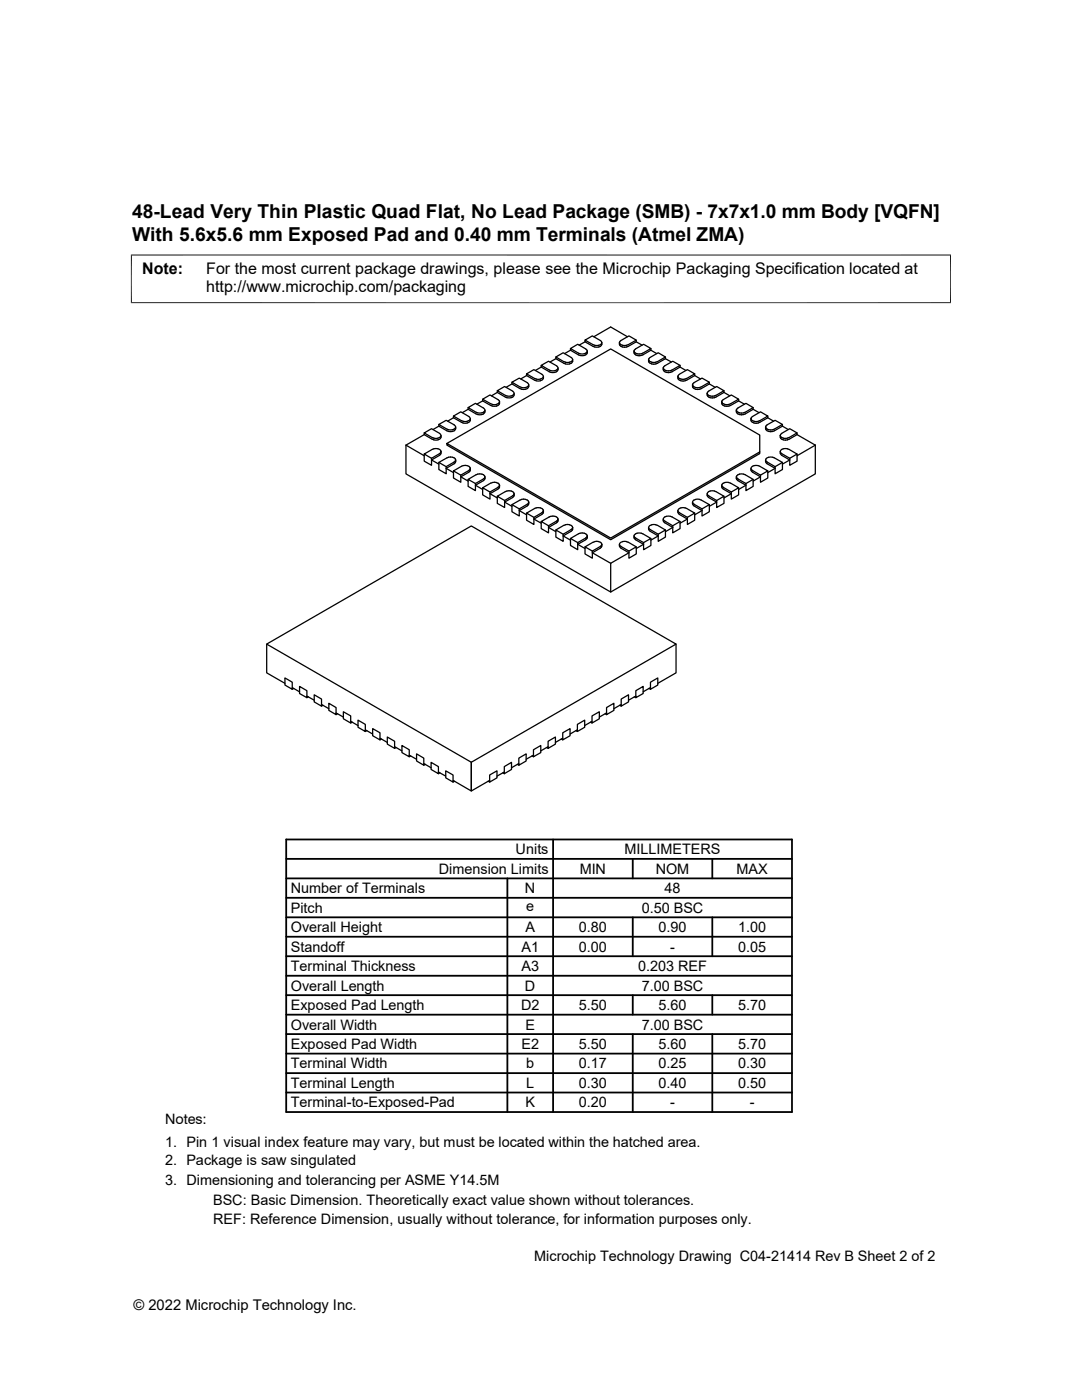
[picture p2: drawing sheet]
<svg xmlns="http://www.w3.org/2000/svg" width="216mm" height="279mm" viewBox="0 0 216 279" stroke-linecap="round" stroke-linejoin="round" font-family="sans-serif">
<g fill="none" stroke="#000" stroke-width=".25">
<path d="M96.3 79.7v.3l1.9 1M99.2 78v.3l1.6 .9M99.2 78.3l-1.1 .7M99.6 80l-1.8-1.2-1.5 .9 1.9 1M99.6 80v.3M100.9 79.2l1.1 .2M100.9 78.9l1.1 .1M102.2 76.3v.3l1.6 1 .7 .1 .7-.1M102.2 76.6l-1.2 .7M102.3 78.9l.3-.4-.1-.3-1.8-1.1-1.5 .9 1.6 .9M102.3 79.2l-.3 .2M102.3 78.9l-.3 .1"/>
<path d="M102.6 78.8l-.3 .4M102.6 78.5v.3M105.1 74.6v.4l1.9 1M105.1 75l-1.2 .6M105.2 77.2l.3-.4-.1-.3-1.8-1-1.4 .8 1.7 1 .6 .1 .7-.2M105.5 76.8v.4l-.3 .3M107 76h.8M107 75.7h.8M108 72.9v.4l1.9 1M108 73.3l-1.2 .6M108.1 74.7l.3 .5-.6 .4M108.1 74.7l-1.6-.9-1.4 .8 1.9 1"/>
<path d="M108.4 75.5l-.2 .3-.4 .2M108.4 75.1v.4M109.9 74.3h.8M110.9 71.2v.4l1.9 1M110.9 71.6l-1.2 .6M111.1 73l-1.6-.9-1.5 .8 1.6 1a1.2 1.2 0 0 0 1.7-.4l-.2-.5M111.4 73.4l-.2 .6-.5 .3M112.5 72.2a1.35 1.35 0 0 0 1.7-.3l.1-.2-.3-.3-1.6-1-1.5 .8 1.6 1M112.8 72.6h.9M113.8 69.9l-1.2 .7M113.8 69.6v.3l1.6 .9 .8 .2 .7-.2M114.3 72.1l-.3 .4-.3 .1"/>
<path d="M114.3 71.8v.3M115.7 70.6h.9M116.7 67.9v.3l1.6 .9 1.2 .2M116.7 68.2l-1.1 .7M117.1 70.3l-.5 .3M117.1 70.6l-.2 .2M117.1 69.9l-1.8-1.2-1.5 .9 1.9 1M117.1 69.9v.4M117.2 70.1l-.1 .5M118.4 68.8l.3 .1M118.5 67.2l3.4-1.9 3.3 1.9M118.7 68.9h.8"/>
<path d="M119.8 69.1l-.3 .1M120 68.6l-.5 .3M120 68.6l.1-.3-.2-.3-1.7-1-1.5 .9 1.6 .9M120.1 68.7l-.3 .4M120.1 68.4v.3M123.6 68.4v.4l.3 .3M123.6 68.4l.2-.4 1.7-1 1.5 .9-1.7 .9M123.6 68.4l.1 .2M123.7 68.6l.5 .3M123.9 69.1l1.2 .2M125.1 68.9h-.9M125.3 68.8l-.3 .1"/>
<path d="M126.5 70.1l.1 .5M126.5 70.1l.1 .2M126.6 69.9l-.1 .2M126.6 70.6l.2 .2M126.6 70.3l.5 .3M126.6 69.9l1.8-1.2 1.5 .9-1.9 1M127 68.2l1.1 .7M127 67.9v.3l-2 1M128 70.6h-.9M129.4 71.8v.3M129.4 72.1l.2 .4 .4 .1M129.7 71.4l-.3 .3 .3 .5"/>
<path d="M129.7 71.3l1.6-.9 1.5 .8-1.6 1M129.9 69.6v.3l-1.6 .9-.8 .2-.7-.2M129.9 69.9l1.1 .7M130.9 72.6h-.9M131.2 72.2l-.3 .1a1.09 1.09 0 0 1-1.1-.1M132.3 73.4l.2 .6 .4 .3M132.6 73l-.2 .4M132.7 73l1.5-.9 1.5 .8-1.6 1a1.2 1.2 0 0 1-1.7-.4v-.1M132.8 71.2v.4l-1.9 1M132.8 71.6l1.2 .6M133.8 74.3h-.9M135.3 75.1v.4"/>
<path d="M135.3 75.5l.3 .4M135.6 74.7l-.3 .4 .3 .4M135.6 74.7l1.6-.9 1.4 .8-1.6 .9M135.6 75.9l.3 .1M135.6 75.5l.3 .1M135.7 72.9v.4l-1.9 1M135.7 73.3l1.2 .6M136.7 76h-.8M136.7 75.7h-.8M137 75.9l-.3 .1M137 75.5l-.3 .1M138.2 76.8v.4l.3 .3"/>
<path d="M138.2 76.8l.3-.4 1.6-.9 1.4 .8-1.7 1-.6 .1-.7-.2M138.2 76.8l.3 .4M138.6 74.6v.4l-1.6 .9M138.6 75l1.2 .6M141.1 78.5v.3M141.1 78.8l.3 .4M141.4 78.9l-.3-.4 .1-.3 1.8-1.1 1.5 .9-1.6 .9M141.4 79.2l1.2 .2M141.4 78.9l1.2 .1M141.5 76.3v.3l-1.6 1-.7 .1-.7-.1M141.5 76.6l1.2 .7M142.8 79.2l-.3 .2"/>
<path d="M142.8 78.9l-.3 .1M144.1 80l-.1 .2M144.1 80l1.8-1.2 1.5 .9-1.9 1M144.5 78v.3l-1.6 .9M144.5 78.3l1.1 .7M147.4 79.7v.3l-1.9 1M81 88.8l3.6 2.2M81 88.8v5.8l40.9 23.6 40.8-23.6v-5.8M84.6 90.6v1.4l1.5 .9v-1.4M84.6 86.4v.3l1.7 1M84.6 86.7l-3.6 2.1M86.3 87.3l-1.7-.9 1.5-.8 1.6 .9a.48 .48 0 0 1 .3 .6 .48 .48 0 0 1-.6 .3"/>
<path d="M86.3 87.7l.3 .1M86.3 87.3l.3 .1M86.6 87.8h.8M86.6 87.5h.8M86.6 89.6l-2 1 1.5 .9 1.6-1M87.4 89.6l.4 .1 .2 .4M87.4 89.6h-.8M87.6 92.3v1.4l1.4 .9v-1.5M87.6 84.7v.3l1.6 1 .7 .1 .7-.1M87.6 85l-1.2 .7M87.7 90.9l-1.6 .9 1.5 .8M88 90.1l-.3 .4"/>
<path d="M88 86.9l-.1 .6-.5 .3M88 90.1v.5l-.3 .2M89.2 88.5l32.7 18.9 29.7-17.2v-3.4l-29.7-17.2-32.7 18.9v.3l32.7 18.9 29.7-17.2v-.3M89.5 91.3l-1.9 1 1.4 .8 1.6-.9M90.3 91.3l.3 .1M90.3 91.2h-.8M90.5 94v1.4l1.4 .8v-1.4M90.5 83v.4l1.9 1M90.5 83.4l-1.2 .7M90.6 85.6l.3-.3-.1-.3-1.8-1.1-1.4 .8 1.7 1 .6 .1 .7-.2M90.6 91.4l.3 .4-.3 .4M90.6 92.5l-1.6 1 1.5 .8"/>
<path d="M90.8 92.3l-.2 .2M90.9 85.6l-.3 .4M90.9 92.1l-.1 .2M90.9 85.2v.4M90.9 91.8v.3M92.4 84.4h.8M92.4 84.1h.8M93.4 95.7v1.4l1.5 .8v-1.4M93.4 81.3v.4l1.6 .9M93.4 81.7l-1.2 .7M93.5 93l-.7-.1-.6 .1-1.7 1 1.4 .8 1.7-.9 .2-.4M93.6 83.1a.43 .43 0 0 1 .2 .4 .43 .43 0 0 1-.2 .4l-.4 .2"/>
<path d="M93.6 83.1l-1.7-.9-1.4 .8 1.9 1.1M93.6 93.1l.2 .4M93.9 93.5l-.1 .4-.2 .3-1.7 1 1.5 .8M93.9 83.5l-.2 .6-.5 .3M95 82.6l.3 .1M95 82.3l.3 .1M95.3 82.7h.9M95.3 82.4h.9M96.3 97.3v1.5l1.5 .8v-1.4M96.3 80l-1.2 .7M96.5 81.4l-1.6-.9-1.5 .8 1.6 1M96.5 81.4a.5 .5 0 0 1 .2 .7 .5 .5 0 0 1-.5 .3"/>
<path d="M96.5 94.7l-.8-.1-.5 .1-1.8 1 1.5 .8 1.6-.9 .3-.4M96.5 94.8l.3 .4M96.8 95.2l-.1 .4-.2 .3-1.6 .9 1.4 .9M96.8 81.9l-.2 .5-.4 .3M98.2 96.3l-1.9 1 1.5 .9 1.6-.9M98.2 81h.9M98.2 80.7h.9M99.1 96.3l.5 .3M99.1 96.3h-.9M99.2 99v1.5l1.5 .8v-1.4M99.4 97.6l-1.6 .9 1.4 .9M99.6 97.4l-.2 .2"/>
<path d="M99.6 80.4l-.5 .3M99.6 80.7l-.5 .3M99.6 97l-.2 .2M99.6 96.6l.1 .2M99.7 96.8l-.1 .6M99.7 80.2l-.1 .5M99.7 96.8l-.1 .2M101.2 98l-2 1 1.5 .9 1.6-.9M102 98a.49 .49 0 0 1 .6 .3 .49 .49 0 0 1-.3 .6M102 98h-.8M102.3 99.3l-1.6 .9 1.5 .8M102.6 98.9l-.3 .4"/>
<path d="M102.6 98.5v.4M104.1 99.7l-1.9 1 1.4 .9 1.7-1 .2-.4M104.9 99.7l.4 .1 .2 .4M104.9 99.7h-.8M138.8 99.7h.8M138.8 99.7l-.5 .3v.5l1.8 1.1 1.4-.9-1.9-1M141.1 98.5v.4M141.1 98.9l.3 .4M141.4 99.3l1.6 .9-1.5 .8M141.4 98.1l-.3 .4 .3 .4M141.7 98h.9M141.7 98l-.3 .1"/>
<path d="M142.5 98l2 1-1.5 .9-1.6-.9M144 80.2l.1 .5M144 80.2l.1 .1M144 96.8l.1 .6M144.1 96.6v.4M144.1 80.7l.5 .3M144.1 80.4l.5 .3M144.1 97.4l.2 .2M144.1 97l.2 .2M144.3 97.6l1.6 .9-1.4 .9M144.5 99v1.5l-1.5 .8v-1.4M144.6 96.3h.9"/>
<path d="M144.6 96.3l-.5 .3M145.5 81h-.9M145.5 80.7h-.9M145.5 96.3l1.9 1-1.5 .9-1.6-.9M146.9 81.9v.3M146.9 95.2v.3M146.9 82.2l.3 .4 .4 .1M146.9 95.5l.3 .4 1.6 .9-1.4 .9M147.2 81.4a.49 .49 0 0 0-.2 .7 .49 .49 0 0 0 .6 .3M147.2 81.4l1.6-.9 1.5 .8-1.6 1M147.4 97.3v1.5l-1.5 .8v-1.4M147.4 80l1.1 .7"/>
<path d="M147.5 94.6l1.2 .1 1.6 1-1.5 .8-1.7-1.1-.2-.3 .4-.3M147.6 94.6l-.4 .1M148.4 82.7h-.9M148.4 82.4h-.9M148.7 82.6l-.3 .1M148.7 82.3l-.3 .1M149.8 83.5l.2 .6 .5 .3M149.8 93.5l.1 .4 .2 .3 1.6 1-1.4 .8M149.9 83.5l.2 .4 .4 .2M150.1 83.1l-.2 .4M150.2 93l.7-.1 .5 .1 1.8 1-1.5 .8-1.7-1.1-.1-.3 .3-.3M150.2 83.1l1.5-.9 1.5 .8-1.9 1.1"/>
<path d="M150.3 81.3v.4l-1.6 .9M150.3 95.7v1.4l-1.5 .8v-1.4M150.3 81.7l1.2 .7M151.3 84.4h-.8M151.3 84.1h-.8M152.8 85.2v.4M152.8 91.8v.3M152.8 85.6l.3 .4M152.8 92.1v.2M152.8 92.3l.3 .2M153.1 92.5l1.6 1-1.5 .8M153.1 85.6l-.3-.3 .1-.3 1.8-1.1 1.4 .8-1.9 1"/>
<path d="M153.1 86l1.1 .1M153.1 85.6l1.1 .2M153.2 83v.4l-1.9 1M153.2 94v1.4l-1.5 .8v-1.4M153.2 83.4l1.2 .7M153.4 91.2h.8M153.4 91.3a.49 .49 0 0 0-.6 .3 .49 .49 0 0 0 .3 .6M154.2 91.3l1.9 1-1.4 .8-1.6-.9M155.7 86.9l.1 .6 .5 .3M155.7 90.1v.5l.3 .2M155.7 86.9l.2-.3 1.7-1 1.4 .8-1.6 .9M155.7 86.9l.2 .4 .4 .1"/>
<path d="M156 90.9l1.6 .9-1.5 .8M156.1 85l1.2 .7M156.1 84.7v.3l-1.9 1.1M156.1 92.3v1.4l-1.4 .9v-1.5M156.3 89.6h.8M156.3 89.6l-.6 .4 .3 .5M157.1 89.6l1.9 1-1.4 .9-1.6-1M157.1 87.8h-.8M157.1 87.5h-.8M157.4 87.3l-.3 .1M157.4 87.7l-.3 .1M159 86.7l3.7 2.1"/>
<path d="M159 86.4v.3l-1.6 1M159 90.6v1.4l-1.4 .9v-1.4M162.7 88.8l-3.7 2.2M102.2 100.7v1.4l1.4 .9v-1.4M105.1 102.4v1.4l1.4 .9v-1.4M105.5 100.2v.4l-.2 .3-1.7 1 1.5 .8M107 101.3l1.1 .2M107 101.4l-1.9 1 1.4 .9 1.6-1M108 104.1v1.4l1.5 .8v-1.4M108.1 102.7l-1.6 .9 1.5 .8M108.1 101.5l.3 .4-.3 .4M108.4 102.2l-.3 .4"/>
<path d="M108.4 101.9v.3M110.9 105.8v1.4l1.5 .8v-1.4M111 103.2l-.7-.2-.6 .1-1.7 1 1.5 .8 1.6-1 .2-.3M111.1 103.2l.2 .4M111.4 103.6l-.1 .4-.2 .3-1.6 1 1.4 .8M112.5 104.8l-1.6 1 1.5 .8 1.6-.9M112.8 104.8l-.3 .1M113.7 104.8l.3 .1 .3 .3-.3 .5M113.7 104.7h-.9M113.8 107.5v1.4l1.5 .8v-1.4M114.3 105.6l-.3 .4-1.6 1 1.4 .8M114.3 105.3v.3"/>
<path d="M116.7 109.1v1.5l1.5 .8v-1.4M117.1 107.5l-1.8 1.1 1.4 .9M117.1 107.1l-.2 .3M117.1 106.8a1.28 1.28 0 0 0-1.7-.3l-1.6 1 1.5 .8 1.6-.9M117.1 106.8l.1 .2M117.2 107l-.1 .1M117.2 107l-.1 .5M118.3 108.2l-1.6 .9 1.5 .9 1.6-.9M119.5 108.1l.3 .1M119.5 108.1l-1.1 .1M119.8 109.4l-1.6 .9 3.7 2.1M119.8 108.2l.3 .5-.3 .3"/>
<path d="M120.1 109l-.3 .4M120.1 108.6v.4M121.9 112.4v5.8M123.6 108.6v.5l.3 .3M123.9 109.4l1.6 .9-3.6 2.1M125 108.1l.3 .1M125.1 108.1a1.12 1.12 0 0 0-1.5 .5l.2 .4 1.7 1 1.5-.9-1.7-.9M126.5 107l.1 .5M126.6 106.8v.3M126.6 107.5l1.8 1.1-1.4 .9M126.6 107.1l.2 .3M126.6 106.8a1.28 1.28 0 0 1 1.6-.3l1.7 1-1.5 .8-1.6-.9"/>
<path d="M127 109.1v1.5l-1.5 .8v-1.4M129.4 105.3v.3M129.4 105.6l.2 .4 1.7 1-1.4 .8M129.9 107.5v1.4l-1.5 .8v-1.4M130 104.7h.9M130 104.8l-.4 .1-.1 .3v.3l.2 .2M130.9 104.8l.3 .1M131.2 104.8l1.6 1-1.5 .8-1.6-.9M132.3 103.6l.1 .4 .2 .3 1.6 1-1.4 .8M132.7 103.2l.7-.2 .5 .1 1.8 1-1.5 .8-1.7-1.1-.1-.3 .3-.3M132.8 105.8v1.4l-1.5 .8v-1.4M135.3 101.9v.3"/>
<path d="M135.3 102.2l.3 .4M135.6 102.7l1.6 .9-1.5 .8M135.6 101.5l-.3 .4 .3 .4M135.7 104.1v1.4l-1.5 .8v-1.4M136.7 101.4l1.9 1-1.4 .9-1.6-1M136.7 101.3l-1.1 .2M138.2 100.2v.4l.2 .3 1.7 1-1.5 .8M138.6 102.4v1.4l-1.4 .9v-1.4M141.5 100.7v1.4l-1.4 .9v-1.4M53.2 128.5l40.8-23.5 40.9 23.5-40.9 23.6zM53.2 128.5v5.8l3.7 2.1M56.9 135.3l1.4 .8v1.5l-1.4-.9z"/>
<path d="M58.3 137.2l1.5 .9M58.6 137.4l-.3 .2M59.8 137l1.4 .8v1.4l-1.4-.8zM61.2 138.9l1.5 .8M61.5 139.1l-.3 .1M62.7 138.7l1.5 .8v1.4l-1.5-.8zM124 139.5l1.4-.8v1.4l-1.4 .8zM126.6 139.1l.3 .1M126.9 138.9l-1.5 .8M126.9 137.8l1.4-.8v1.4l-1.4 .8zM129.5 137.4l.3 .2M129.8 137.2l-1.5 .9"/>
<path d="M129.8 136.1l1.5-.8v1.4l-1.5 .9zM134.9 128.5v5.8l-3.6 2.1M64.2 140.6l1.4 .8M64.4 140.8l-.2 .1M65.6 140.4l1.5 .8v1.4l-1.5-.8zM67.1 142.3l1.4 .8M67.4 142.5l-.3 .1M68.5 142l1.5 .9v1.4l-1.5-.9zM70 144l1.4 .8M70.3 144.1l-.3 .2M71.4 143.7l1.5 .9v1.4l-1.5-.9zM72.9 145.6l1.5 .9"/>
<path d="M73.2 145.8l-.3 .2M74.4 145.4l1.4 .8v1.5l-1.4-.9zM75.8 147.3l1.5 .9M76.1 147.5l-.3 .2M77.3 147.1l1.4 .8v1.5l-1.4-.9zM78.7 149l1.5 .9M79 149.2l-.3 .2M80.2 148.8l1.5 .8v1.4l-1.5-.8zM81.7 150.7l1.4 .8M81.9 150.9l-.2 .1M83.1 150.5l1.5 .8v1.4l-1.5-.8zM84.6 152.4l1.4 .8"/>
<path d="M84.9 152.5l-.3 .2M86 152.1l1.5 .9v1.4l-1.5-.8zM87.5 154.1l1.4 .8M87.8 154.2l-.3 .2M88.9 153.8l1.5 .9v1.4l-1.5-.9zM90.7 155.9l-.3 .2M97.4 155.9l.3 .2M97.7 154.7l1.5-.9v1.4l-1.5 .9zM97.7 155.7l-3.7 2.2v-5.8v5.8l-3.6-2.2M100.3 154.2l.3 .2M100.6 153l1.5-.9v1.5l-1.5 .8zM100.6 154.1l-1.4 .8"/>
<path d="M103.3 152.5l.2 .2M103.5 152.4l-1.4 .8M103.5 151.3l1.5-.8v1.4l-1.5 .8zM106.2 150.9l.2 .1M106.4 150.7l-1.4 .8M106.4 149.6l1.5-.8v1.4l-1.5 .8zM109.1 149.2l.3 .2M109.4 149l-1.5 .9M109.4 147.9l1.4-.8v1.4l-1.4 .9zM112 147.5l.3 .2M112.3 147.3l-1.5 .9M112.3 146.2l1.4-.8v1.4l-1.4 .9z"/>
<path d="M114.9 145.8l.3 .2M115.2 145.6l-1.5 .9M115.2 144.6l1.5-.9v1.4l-1.5 .9zM117.8 144.1l.3 .2M118.1 144l-1.4 .8M118.1 142.9l1.5-.9v1.4l-1.5 .9zM120.8 142.5l.2 .1M121 142.3l-1.4 .8M121 141.2l1.5-.8v1.4l-1.5 .8zM123.7 140.8l.3 .1M124 140.6l-1.5 .8"/>
</g>
<path d="M26.1 50.9h163.7M26.2 50.8v9.7M189.7 50.8v9.7M26.1 60.4h163.7" fill="none" stroke="#000" stroke-width=".2"/>
<g fill="none" stroke="#000" stroke-width=".36">
<path d="M57.1 179.2h100.9M57.1 175.3h100.9M57.1 171.4h100.9M57.1 167.5h100.9v54.4h-100.9zM101.2 175.3v46.6M110.4 167.5v54.4M126.3 171.4v3.9M142.1 171.4v3.9M57.1 186.9h100.9M57.1 183.1h100.9M57.1 198.6h100.9M57.1 194.7h100.9"/>
<path d="M57.1 190.8h100.9M126.3 183.1v7.7M126.3 198.6v3.9M142.1 183.1v7.7M142.1 198.6v3.9M57.1 214.2h100.9M57.1 206.4h100.9M57.1 202.5h100.9M57.1 210.3h100.9M57.1 218h100.9M126.3 206.4v15.5M142.1 206.4v15.5"/>
</g>
<g font-size="3.8">
<text x="26.4" y="43.5">48-Lead Very Thin Plastic Quad Flat, No Lead Package (SMB) - 7x7x1.0 mm Body [VQFN]</text>
<text x="26.4" y="48.1">With 5.6x5.6 mm Exposed Pad and 0.40 mm Terminals (Atmel ZMA)</text>
</g>
<g font-size="3.2">
<text x="28.4" y="54.7">Note:</text>
<text x="41.1" y="58.3">http://www.microchip.com/packaging</text>
<text x="41.1" y="54.7">For the most current package drawings, please see the Microchip Packaging Specification located at</text>
</g>
<g font-size="2.9">
<text x="102.9" y="170.5">Units</text>
<text x="124.6" y="170.5">MILLIMETERS</text>
<text x="58" y="178.3">Number of Terminals</text>
<text x="87.6" y="174.4">Dimension Limits</text>
<text x="104.8" y="178.3">N</text>
<text x="115.7" y="174.4">MIN</text>
<text x="130.8" y="174.4">NOM</text>
<text x="132.6" y="178.3">48</text>
<text x="147" y="174.4">MAX</text>
<text x="58" y="182.2">Pitch</text>
<text x="105" y="181.9">e</text>
<text x="128" y="182.2">0.50 BSC</text>
<text x="58" y="186">Overall Height</text>
<text x="58" y="189.9">Standoff</text>
<text x="104.1" y="189.9">A1</text>
<text x="104.8" y="186">A</text>
<text x="115.5" y="186">0.80</text>
<text x="115.5" y="189.9">0.00</text>
<text x="131.4" y="186">0.90</text>
<text x="133.7" y="189.9">-</text>
<text x="147.3" y="186">1.00</text>
<text x="147.3" y="189.9">0.05</text>
<text x="58" y="193.8">Terminal Thickness</text>
<text x="58" y="197.7">Overall Length</text>
<text x="104.1" y="193.8">A3</text>
<text x="104.8" y="197.7">D</text>
<text x="127.3" y="193.8">0.203 REF</text>
<text x="128" y="197.7">7.00 BSC</text>
<text x="58" y="201.6">Exposed Pad Length</text>
<text x="104" y="201.6">D2</text>
<text x="115.5" y="201.6">5.50</text>
<text x="131.4" y="201.6">5.60</text>
<text x="147.3" y="201.6">5.70</text>
<text x="58" y="205.5">Overall Width</text>
<text x="58" y="209.4">Exposed Pad Width</text>
<text x="104" y="209.4">E2</text>
<text x="104.8" y="205.5">E</text>
<text x="115.5" y="209.4">5.50</text>
<text x="128" y="205.5">7.00 BSC</text>
<text x="131.4" y="209.4">5.60</text>
<text x="147.3" y="209.4">5.70</text>
<text x="58" y="213.2">Terminal Width</text>
<text x="105" y="213.2">b</text>
<text x="115.5" y="213.2">0.17</text>
<text x="131.4" y="213.2">0.25</text>
<text x="147.3" y="213.2">0.30</text>
<text x="58" y="217.1">Terminal Length</text>
<text x="58" y="221">Terminal-to-Exposed-Pad</text>
<text x="104.8" y="221">K</text>
<text x="105" y="217.1">L</text>
<text x="115.5" y="217.1">0.30</text>
<text x="115.5" y="221">0.20</text>
<text x="131.4" y="217.1">0.40</text>
<text x="133.7" y="221">-</text>
<text x="147.3" y="217.1">0.50</text>
<text x="149.6" y="221">-</text>
<text x="32.9" y="224.4">Notes:</text>
<text x="32.9" y="229">1. Pin 1 visual index feature may vary, but must be located within the hatched area.</text>
<text x="32.9" y="232.6">2. Package is saw singulated</text>
<text x="32.9" y="236.6">3. Dimensioning and tolerancing per ASME Y14.5M</text>
<text x="42.5" y="244.3">REF: Reference Dimension, usually without tolerance, for information purposes only.</text>
<text x="42.5" y="240.6">BSC: Basic Dimension. Theoretically exact value shown without tolerances.</text>
<text x="106.6" y="251.7">Microchip Technology Drawing C04-21414 Rev B Sheet 2 of 2</text>
<text x="26.6" y="261.3">© 2022 Microchip Technology Inc.</text>
</g>
</svg>
